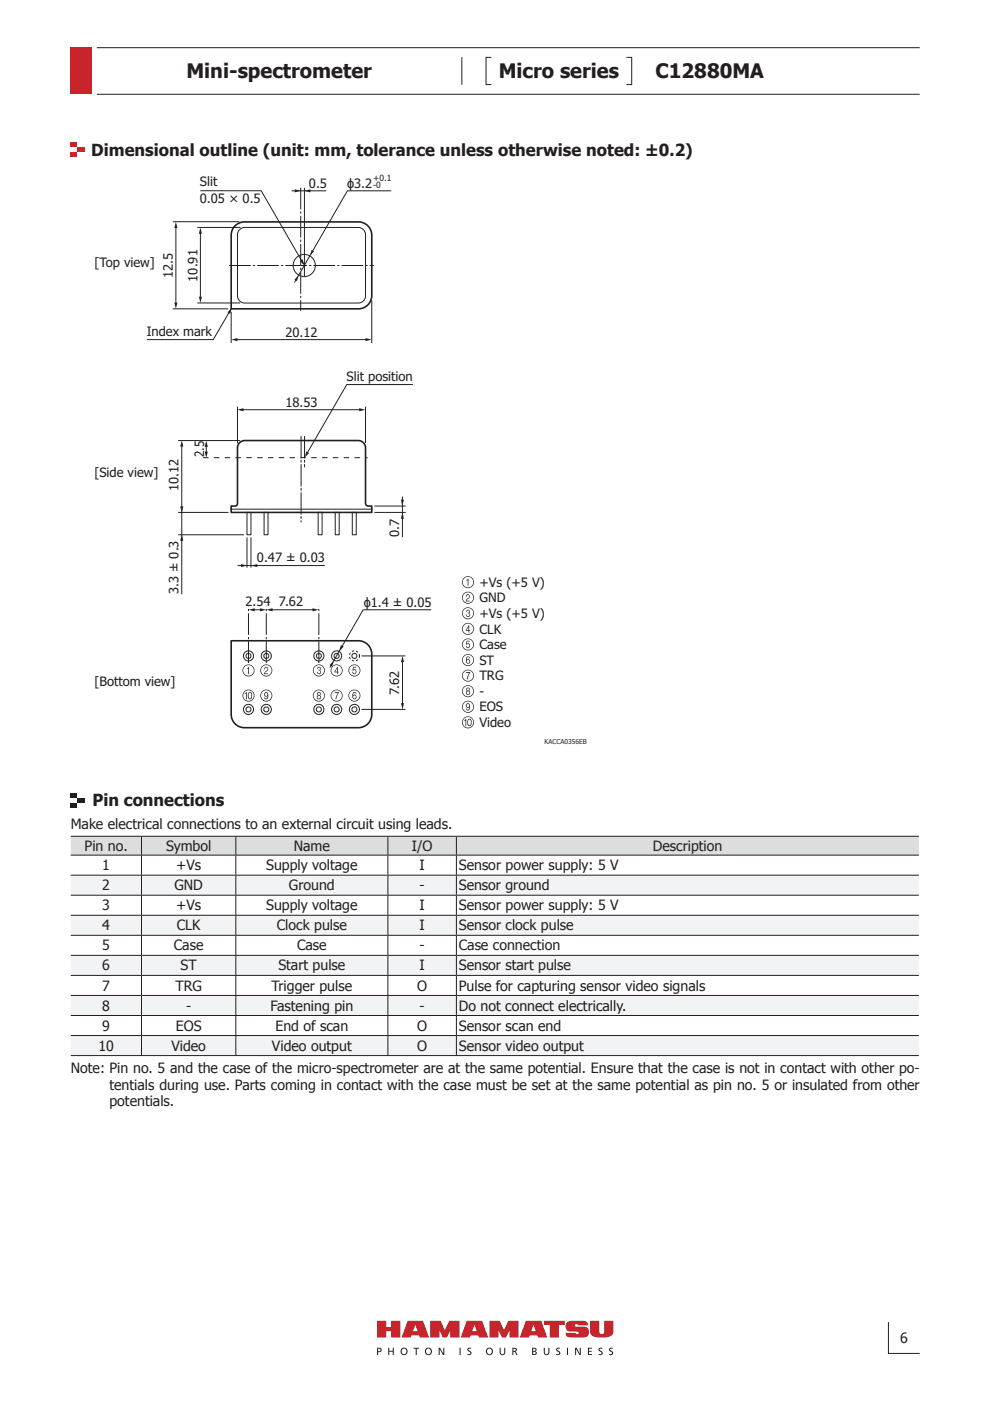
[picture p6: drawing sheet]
<svg xmlns="http://www.w3.org/2000/svg" width="210mm" height="297mm" viewBox="0 0 210 297" stroke-linecap="round" stroke-linejoin="round" font-family="sans-serif">
<g fill="#c8242b">
<path d="M79.9 280h2v1.4h1v-1.4h2v3.6h-2v-1.4h-1v1.4h-2z"/>
<path d="M115.3 280h4.4v.9h-1.2v2.7h-1.9v-2.7h-1.3z"/>
<path d="M91.2 280h2.2l.9 2 .9-2h2.2v3.6h-1.9v-1.5l-.7 1.5h-.9l-.7-1.5v1.5h-2z"/>
<path d="M103.8 280h2.1l1 2 .9-2h2.1v3.6h-1.9v-1.5l-.7 1.5h-.9l-.7-1.5v1.5h-1.9z"/>
<path d="M120.3 280.3l.8-.3h2.5a.92 .92 0 0 1 1.1 1h-2.1a.36 .36 0 0 0-.4-.3 .36 .36 0 0 0-.3 .3l.3 .3h1.2a1.19 1.19 0 0 1 1.5 1.2 1.19 1.19 0 0 1-1.6 1.1h-1.7a1.37 1.37 0 0 1-1.6-.7l-.1-.3h2.1l.4 .3 .3-.3-.1-.2-1.3-.1a1.16 1.16 0 0 1-1.3-.6 1.16 1.16 0 0 1 .3-1.4z"/>
<path d="M125.1 280h2v2.3a.53 .53 0 0 0 .5 .6 .53 .53 0 0 0 .5-.6v-2.3h2v2a1.33 1.33 0 0 1-1.5 1.5l-.5 .1a4.7 4.7 0 0 1-2.7-.6l-.3-.7z"/>
<path d="M86.4 280l-1.3 3.6h2l.2-.5h1.6l.1 .5h2l-1.3-3.6zM88.1 280.9l.4 1.3h-.9z"/>
<path d="M99 280l-1.3 3.6h1.9l.2-.5h1.6l.2 .5h1.9l-1.3-3.6zM100.6 280.9l.5 1.3h-1z"/>
<path d="M111.5 280l-1.3 3.6h1.9l.2-.5h1.6l.2 .5h1.9l-1.3-3.6zM113.1 280.9l.5 1.3h-1z"/>
</g>
<path d="M79.9 285.8h.7l.3 .4a.57 .57 0 0 1-.7 .5v.6h-.3zM80.2 285.9v.6l.4-.1v-.3zM82.3 285.8v1.5h.2v-.7h.8v.7h.2v-1.5h-.2v.6h-.8v-.6zM84.9 286.5a.79 .79 0 0 1 1.5 0 .79 .79 0 0 1-1.5 0zM85.1 286.6a.56 .56 0 0 0 1.1 0 .56 .56 0 0 0-1.1 0zM87.7 285.8v.1h.4v1.4h.3v-1.4h.4v-.1zM90 286.5a.8 .8 0 0 1 1.6 0 .8 .8 0 0 1-1.6 0zM90.3 286.6a.56 .56 0 0 0 1.1 0 .56 .56 0 0 0-1.1 0zM93 285.8v1.5h.2v-1.3l.7 1.3h.3v-1.5h-.2v1.2l-.7-1.2zM97.4 285.8v1.5h.3v-1.5zM99.1 285.9a.55 .55 0 0 0 .5 .8l.1 .3h-.6v.3a.54 .54 0 0 0 .8-.3 .54 .54 0 0 0-.5-.7v-.3h.5v-.2l-.3-.1zM103 286.5a.79 .79 0 0 1 1.5 0 .79 .79 0 0 1-1.5 0zM103.2 286.6a.56 .56 0 0 0 1.1 0 .56 .56 0 0 0-1.1 0zM105.9 285.8v.9a.6 .6 0 0 0 .6 .6 .6 .6 0 0 0 .6-.6v-.9h-.2v1.1l-.1 .2h-.5l-.1-1.3zM108.6 285.8a.7 .7 0 0 1 1 .4l-.3 .3 .4 .8h-.2l-.3-.5-.2-.2h-.2v.7h-.2zM108.8 285.9v.5l.5-.1-.1-.3zM112.8 285.8l.9 .1v.4l-.2 .2 .3 .4-.3 .4h-.7zM113 285.9v.5l.5-.1v-.3zM113 286.6v.5l.5-.1v-.3zM115.3 285.8v.9a.6 .6 0 0 0 .6 .6 .6 .6 0 0 0 .6-.6v-.9h-.2l-.1 1.1-.1 .2h-.4l-.2-1.3zM118 285.9a.55 .55 0 0 0 .5 .8v.3h-.6v.3a.54 .54 0 0 0 .9-.3 .54 .54 0 0 0-.6-.7v-.3h.5v-.2l-.3-.1zM120.2 285.8v1.5h.2v-1.5zM121.9 285.8v1.5h.3v-1.3l.7 1.3h.2v-1.5h-.2v1.2l-.7-1.2zM124.7 285.8v1.5h.8v-.2h-.6v-.5h.6v-.2h-.6v-.5h.6v-.1zM127 285.9a.55 .55 0 0 0 .5 .8v.3h-.6v.3a.54 .54 0 0 0 .9-.3 .54 .54 0 0 0-.6-.7v-.3h.5v-.2l-.3-.1zM129.2 285.9a.55 .55 0 0 0 .5 .8v.3h-.6v.3a.54 .54 0 0 0 .9-.3 .54 .54 0 0 0-.6-.7v-.3h.5v-.2l-.3-.1z" fill="#231f20"/>
<path d="M20.5 10.1h174.5M20.5 20h174.5" fill="none" stroke="#231f20" stroke-width=".21"/>
<path d="M15 10.1h4.6v9.9h-4.6z" fill="#c8242b"/>
<path d="M97.9 12.1v5.9M104.2 12.2h-1.2v5.7h1.2M132.8 12.2h1.1v5.7h-1.1M188.4 280.3v6.7h6.6" fill="none" stroke="#231f20" stroke-width=".21"/>
<path d="M15 31.2h1.5v1h-1.5z" fill="#fff"/>
<path d="M15 30.2h1.5v1h-1.5z" fill="#c8242b"/>
<path d="M16.5 30.2h1.5v1h-1.5z" fill="#fff"/>
<g fill="#c8242b">
<path d="M16.5 31.2h1.5v1h-1.5z"/>
<path d="M15 32.2h1.5v1h-1.5z"/>
</g>
<path d="M16.5 32.2h1.5v1h-1.5z" fill="#fff"/>
<path d="M49.6 48.1a2.82 2.82 0 0 1 2.2-1.1h24.2a2.82 2.82 0 0 1 2.8 2.9v12.8a2.82 2.82 0 0 1-2.8 2.8h-27v-15.6l.1-.7zM49 108l.1-.7a1 1 0 0 0 1.2-.4l.1-12a1.53 1.53 0 0 1 1.5-1.5h24.1a1.53 1.53 0 0 1 1.5 1.5v12a1.17 1.17 0 0 0 1.3 .4v.7M49 135.9h27a2.82 2.82 0 0 1 2.8 2.8v12.8a2.82 2.82 0 0 1-2.8 2.8h-24.2a2.82 2.82 0 0 1-2.8-2.8z" fill="none" stroke="#231f20" stroke-width=".34"/>
<g fill="none" stroke="#231f20" stroke-width=".21">
<path d="M51 48.5l.9-.3h24.1a1.53 1.53 0 0 1 1.5 1.6v12.9a1.53 1.53 0 0 1-1.5 1.6h-24.1a1.53 1.53 0 0 1-1.5-1.6v-12.9v-.5zM91.4 129.3h-14.4l-7.1 12.2"/>
<circle cx="64.5" cy="56.3" r="2.35"/>
<circle cx="71.4" cy="139.1" r=".54"/>
<circle cx="71.4" cy="139.1" r="1.07"/>
</g>
<path d="M48.6 56.3h30.7" fill="none" stroke="#231f20" stroke-width=".21" stroke-dasharray="4.6 .5 .5 .5" stroke-linecap="butt"/>
<g fill="#231f20">
<path d="M42.5 48.2l.3 1.3h-.6z"/>
<path d="M37.3 47l.3 1.3h-.6z"/>
<path d="M37 64.2h.6l-.3 1.3z"/>
<path d="M38.5 93.4l.4 1.3h-.7z"/>
<path d="M38.5 113.4l.4 1.3h-.7z"/>
<path d="M38.2 107.4h.7l-.4 1.3z"/>
<path d="M53.3 119.9l1.3-.3v.6z"/>
<path d="M52.7 129.3l1.3-.3v.6z"/>
<path d="M56.5 129.3l1.3-.3v.6z"/>
<path d="M51.1 119.6l1.3 .3-1.3 .3z"/>
<path d="M55.1 129l1.3 .3-1.3 .3z"/>
<path d="M66.3 129l1.3 .3-1.3 .3z"/>
<path d="M42.2 62.9h.6l-.3 1.3z"/>
<path d="M62.5 40.1l1.3 .4-1.3 .3z"/>
<path d="M77.5 71.7l1.3 .3-1.3 .3z"/>
<path d="M76.2 86.5l1.3 .4-1.3 .3z"/>
<path d="M85 105.9h.6l-.3 1.3z"/>
<path d="M85.3 108.7l.3 1.3h-.6z"/>
<path d="M85.3 139.1l.4 1.3h-.7z"/>
<path d="M85 149.1h.7l-.4 1.3z"/>
<path d="M63.6 55.3l.6-.3 .3 1.3z"/>
<path d="M64.5 40.5l1.3-.4v.7z"/>
<path d="M49 72l1.3-.3v.6z"/>
<path d="M50.3 86.9l1.3-.4v.7z"/>
</g>
<path d="M63.8 39.8v26.1" fill="none" stroke="#231f20" stroke-width=".21" stroke-dasharray="4.6 .5 .5 .5" stroke-linecap="butt"/>
<path d="M64.5 39.8v18.8M42.5 40.4h12.9l9 15.6M61.8 40.5h7.4" fill="none" stroke="#231f20" stroke-width=".21"/>
<g fill="#231f20">
<path d="M63.3 58.4l-.4 1.2-.5-.3z"/>
<path d="M66.1 53l.5 .3-.9 .9z"/>
</g>
<path d="M83 40.5h-9.3l-11.3 19.4M49 66.1v6.6M49.7 72h28.2M78.8 63.7v9" fill="none" stroke="#231f20" stroke-width=".21"/>
<path d="M49.2 65.3l-.4 1.3-.6-.4z" fill="#231f20"/>
<g fill="none" stroke="#231f20" stroke-width=".21">
<path d="M36.6 47h14.1M37.3 47.9v16.6M41.8 48.2h9.2M42.5 49v14.3M36.6 65.5h11.8M41.8 64.2h9.1M49 65.5l-3.8 6.5h-14M37.8 93.4h13.1M38.5 94.1v31.8M50.4 86.2v7.8M51 86.9h25.9M77.5 86.2v7.7"/>
<path d="M37.8 113.4h13.9M37.8 108.6h10.6M49 108h29.8M52.4 114v6.3M52.4 108.6h.8v4.8h-.8zM53.2 114v6.3M56 108.6h.8v4.8h-.8zM67.5 108.6h.8v4.8h-.8zM71.1 108.6h.8v4.8h-.8zM74.7 108.6h.8v4.8h-.8z"/>
</g>
<path d="M49 108v.6h29.8v-.6" fill="none" stroke="#231f20" stroke-width=".34"/>
<g fill="#231f20">
<path d="M43.7 93.4l.4 1.3h-.7z"/>
<path d="M43.4 95.8h.7l-.4 1.3z"/>
</g>
<g fill="none" stroke="#231f20" stroke-width=".21">
<path d="M43.7 94.1v2.3M50.4 119.9h18.4M79.5 107.3h6.5M79.5 108.6h6.5M85.3 105.3v8.5M53.6 129.3h1.9M57.1 129.3h9.4M76.6 139.1h9.4M76.6 150.4h9.4M85.3 140.1v9.4"/>
<circle cx="52.7" cy="139.1" r="1.07"/>
<circle cx="52.7" cy="139.1" r=".54"/>
<circle cx="56.5" cy="139.1" r=".54"/>
<circle cx="56.5" cy="139.1" r="1.07"/>
<circle cx="67.6" cy="139.1" r=".54"/>
<circle cx="67.6" cy="139.1" r="1.07"/>
<circle cx="75.1" cy="139.1" r=".54"/>
<circle cx="52.7" cy="150.4" r="1.07"/>
<circle cx="52.7" cy="150.4" r=".54"/>
<circle cx="56.5" cy="150.4" r=".54"/>
<circle cx="56.5" cy="150.4" r="1.07"/>
<circle cx="67.6" cy="150.4" r=".54"/>
<circle cx="67.6" cy="150.4" r="1.07"/>
<circle cx="71.4" cy="150.4" r=".54"/>
<circle cx="71.4" cy="150.4" r="1.07"/>
<circle cx="75.1" cy="150.4" r="1.07"/>
<circle cx="75.1" cy="150.4" r=".54"/>
</g>
<circle cx="75.1" cy="139.1" r="1.07" fill="none" stroke="#231f20" stroke-width=".21" stroke-dasharray=".3 .6"/>
<path d="M52.7 140.6v-12M56.5 140.6v-12M67.6 140.6v-12" fill="none" stroke="#231f20" stroke-width=".21" stroke-dasharray="4.6 .5 .5 .5" stroke-linecap="butt"/>
<g fill="#231f20">
<path d="M70.8 140.1l-.4 1.3-.5-.4z"/>
<path d="M72.3 136.8l.6 .3-1 1z"/>
</g>
<path d="M63.8 92.5v18.2M64.6 92.5v6.5" fill="none" stroke="#231f20" stroke-width=".21" stroke-dasharray="4.6 .5 .5 .5"/>
<path d="M43.1 97h34.8" fill="none" stroke="#231f20" stroke-width=".21" stroke-dasharray="1.1 1.1" stroke-linecap="butt"/>
<path d="M87.6 81.5h-14.1l-8.5 14.7" fill="none" stroke="#231f20" stroke-width=".21"/>
<g fill="#231f20">
<path d="M65 95.7l.5 .4-.9 .9z"/>
<path d="M98.1 123.4a1.15 1.15 0 0 0 2.3 0 1.15 1.15 0 0 0-2.3 0zM98 123.4a1.27 1.27 0 0 1 2.5 0 1.27 1.27 0 0 1-2.5 0zM98.9 123l.4-.3v1.5h-.1v-1.1z"/>
<path d="M98.1 126.7a1.15 1.15 0 0 0 2.3 0 1.15 1.15 0 0 0-2.3 0zM98 126.7a1.27 1.27 0 0 1 2.5 0 1.27 1.27 0 0 1-2.5 0zM99 126h.4l.2 .2a.72 .72 0 0 1-.6 .9l-.1 .3h.7v.1h-.8l.3-.6a.4 .4 0 0 0 .4-.4 .4 .4 0 0 0-.3-.4l-.4 .4z"/>
<path d="M98.1 130a1.15 1.15 0 0 0 2.3 0 1.15 1.15 0 0 0-2.3 0zM98 130a1.27 1.27 0 0 1 2.5 0 1.27 1.27 0 0 1-2.5 0zM99 129.3a.4 .4 0 0 1 .6 .1 .4 .4 0 0 1-.1 .5l-.1 .1h.1a.45 .45 0 0 1 .2 .5 .45 .45 0 0 1-.4 .3l-.3-.1-.2-.4h.1l.2 .3h.3l.1-.4-.3-.3 .3-.2-.3-.3-.4 .3z"/>
<path d="M98.1 133.3a1.15 1.15 0 0 0 2.3 0 1.15 1.15 0 0 0-2.3 0zM98 133.3a1.27 1.27 0 0 1 2.5 0 1.27 1.27 0 0 1-2.5 0zM99.3 132.9l-.4 .7h.4zM99.4 132.6l.1 1h.2v.1h-.2v.4h-.2v-.4h-.5z"/>
<path d="M98.1 136.6a1.15 1.15 0 0 0 2.3 0 1.15 1.15 0 0 0-2.3 0zM98 136.6a1.27 1.27 0 0 1 2.5 0 1.27 1.27 0 0 1-2.5 0zM98.9 135.9h.7v.1h-.5l-.1 .5a.41 .41 0 0 1 .6 .1 .54 .54 0 0 1-.4 .8l-.4-.2v-.2l.3 .2a.34 .34 0 0 0 .4-.1 .34 .34 0 0 0-.1-.5 .34 .34 0 0 0-.5 .1h-.1z"/>
<path d="M98.1 139.9a1.15 1.15 0 0 0 2.3 0 1.15 1.15 0 0 0-2.3 0zM98 139.9a1.27 1.27 0 0 1 2.5 0 1.27 1.27 0 0 1-2.5 0zM98.9 140.3a.35 .35 0 0 0 .7 0 .35 .35 0 0 0-.7 0zM99 139.3l.2-.1 .4 .2 .1 .2-.5-.3-.2 .1-.1 .5 .4-.2a.51 .51 0 0 1 .4 .5 .51 .51 0 0 1-.4 .5 .95 .95 0 0 1-.3-1.4z"/>
<path d="M98.1 143.2a1.15 1.15 0 0 0 2.3 0 1.15 1.15 0 0 0-2.3 0zM98 143.2a1.27 1.27 0 0 1 2.5 0 1.27 1.27 0 0 1-2.5 0zM98.8 142.5h.9l-.5 1.5h-.2v-.3l.5-1h-.7z"/>
<path d="M98.1 146.5a1.15 1.15 0 0 0 2.3 0 1.15 1.15 0 0 0-2.3 0zM98 146.5a1.27 1.27 0 0 1 2.5 0 1.27 1.27 0 0 1-2.5 0zM98.9 146.9a.35 .35 0 0 0 .7 0 .35 .35 0 0 0-.7 0zM99.1 146v.3l.3 .1v-.4zM99 145.8l.5 .1 .1 .3-.2 .3 .2 .1a.46 .46 0 0 1 .1 .4 .46 .46 0 0 1-.5 .3 .47 .47 0 0 1-.4-.2 .47 .47 0 0 1 .1-.6h.1a.38 .38 0 0 1 0-.7z"/>
<path d="M98.1 149.8a1.15 1.15 0 0 0 2.3 0 1.15 1.15 0 0 0-2.3 0zM98 149.9a1.27 1.27 0 0 1 2.5 0 1.27 1.27 0 0 1-2.5 0zM98.9 149.6a.32 .32 0 0 0 .6 0 .32 .32 0 0 0-.6 0zM99 149.1h.2a.88 .88 0 0 1 0 1.5l-.4-.1v-.3l.4 .3 .2-.1 .1-.5-.3 .2a.53 .53 0 0 1-.4-.4 .53 .53 0 0 1 .2-.6z"/>
<path d="M98.1 153.1a1.15 1.15 0 0 0 2.3 0 1.15 1.15 0 0 0-2.3 0zM98 153.2a1.27 1.27 0 0 1 2.5 0 1.27 1.27 0 0 1-2.5 0zM98.4 152.7l.5-.3v1.5h-.2v-1.1zM99.4 152.6l-.2 .8 .3 .4 .3-.2v-.6l-.1-.4zM99.3 152.5l.2-.1a.88 .88 0 0 1 0 1.5h-.2l-.2-.5z"/>
<path d="M51.6 142.1a1.13 1.13 0 0 0 2.2 0 1.13 1.13 0 0 0-2.2 0zM51.4 142.1a1.3 1.3 0 0 1 2.6 0 1.3 1.3 0 0 1-2.6 0zM52.3 141.7l.5-.3v1.5h-.2v-1.1z"/>
<path d="M55.3 142.1a1.15 1.15 0 0 0 2.3 0 1.15 1.15 0 0 0-2.3 0zM55.2 142.1a1.27 1.27 0 0 1 2.5 0 1.27 1.27 0 0 1-2.5 0zM56.2 141.4h.4l.2 .2a.72 .72 0 0 1-.5 .9l-.1 .3h.6v.1h-.8l.3-.6a.4 .4 0 0 0 .4-.3 .4 .4 0 0 0-.3-.5l-.4 .4z"/>
<path d="M66.5 142.1a1.13 1.13 0 0 0 2.2 0 1.13 1.13 0 0 0-2.2 0zM66.3 142.1a1.3 1.3 0 0 1 2.6 0 1.3 1.3 0 0 1-2.6 0zM67.4 141.4a.4 .4 0 0 1 .5 .1 .4 .4 0 0 1 0 .5l-.1 .1 .1 .1a.45 .45 0 0 1 .1 .4 .45 .45 0 0 1-.3 .3l-.3-.1-.2-.4h.1l.2 .4h.3l.1-.5-.4-.3 .4-.2-.3-.3-.4 .3z"/>
<path d="M70.2 142.1a1.15 1.15 0 0 0 2.3 0 1.15 1.15 0 0 0-2.3 0zM70.1 142.1a1.27 1.27 0 0 1 2.5 0 1.27 1.27 0 0 1-2.5 0zM71.5 141.7l-.4 .7h.4zM71.5 141.4l.1 1h.2v.2h-.2v.3h-.1v-.3h-.6z"/>
<path d="M74 142.1a1.15 1.15 0 0 0 2.3 0 1.15 1.15 0 0 0-2.3 0zM73.9 142.1a1.27 1.27 0 0 1 2.5 0 1.27 1.27 0 0 1-2.5 0zM74.9 141.4h.6v.1h-.5l-.1 .5a.41 .41 0 0 1 .6 .1 .54 .54 0 0 1-.4 .8l-.3-.2-.1-.2 .3 .2a.34 .34 0 0 0 .4-.1 .34 .34 0 0 0-.1-.5 .34 .34 0 0 0-.4 .1h-.2z"/>
<path d="M74 147.5a1.15 1.15 0 0 0 2.3 0 1.15 1.15 0 0 0-2.3 0zM73.9 147.5a1.27 1.27 0 0 1 2.5 0 1.27 1.27 0 0 1-2.5 0zM74.8 147.8a.35 .35 0 0 0 .7 0 .35 .35 0 0 0-.7 0zM74.9 146.8l.3-.1 .3 .2 .1 .2-.4-.2-.2 .1-.1 .4 .3-.1a.51 .51 0 0 1 .4 .5 .51 .51 0 0 1-.4 .5 .95 .95 0 0 1-.3-1.5z"/>
<path d="M70.2 147.5a1.15 1.15 0 0 0 2.3 0 1.15 1.15 0 0 0-2.3 0zM70.1 147.5a1.27 1.27 0 0 1 2.5 0 1.27 1.27 0 0 1-2.5 0zM71 146.7h.8l-.5 1.6h-.2l.1-.4 .5-1h-.7z"/>
<path d="M66.5 147.5a1.13 1.13 0 0 0 2.2 0 1.13 1.13 0 0 0-2.2 0zM66.3 147.5a1.3 1.3 0 0 1 2.6 0 1.3 1.3 0 0 1-2.6 0zM67.3 147.8a.31 .31 0 0 0 .6 0 .31 .31 0 0 0-.6 0zM67.5 146.9l-.1 .4h.4v-.4zM67.4 146.8h.5l.1 .3-.2 .3 .1 .1a.46 .46 0 0 1 .1 .5 .46 .46 0 0 1-.4 .3 .47 .47 0 0 1-.4-.3 .47 .47 0 0 1 .1-.5l.1-.1a.38 .38 0 0 1 0-.6z"/>
<path d="M55.3 147.5a1.15 1.15 0 0 0 2.3 0 1.15 1.15 0 0 0-2.3 0zM55.2 147.5a1.27 1.27 0 0 1 2.5 0 1.27 1.27 0 0 1-2.5 0zM56.1 147.3a.35 .35 0 0 0 .7 0 .35 .35 0 0 0-.7 0zM56.2 146.8l.2-.1a.88 .88 0 0 1 0 1.6l-.3-.2-.1-.3 .4 .3 .2-.1 .1-.5-.3 .2a.53 .53 0 0 1-.4-.4 .53 .53 0 0 1 .2-.5z"/>
<path d="M51.6 147.5a1.13 1.13 0 0 0 2.2 0 1.13 1.13 0 0 0-2.2 0zM51.4 147.5a1.3 1.3 0 0 1 2.6 0 1.3 1.3 0 0 1-2.6 0zM51.9 147l.4-.3v1.6h-.1v-1.2zM52.8 146.9l-.1 .8 .3 .4 .3-.2v-.6l-.1-.4zM52.7 146.8l.3-.1a.88 .88 0 0 1 0 1.6l-.2-.1-.3-.5z"/>
</g>
<path d="M15 169.2h1.5v1h-1.5z" fill="#fff"/>
<path d="M15 168.2h1.5v1h-1.5z" fill="#231f20"/>
<path d="M16.5 168.2h1.5v1h-1.5z" fill="#fff"/>
<g fill="#231f20">
<path d="M16.5 169.2h1.5v1h-1.5z"/>
<path d="M15 170.2h1.5v1h-1.5z"/>
</g>
<path d="M16.5 170.2h1.5v1h-1.5z" fill="#fff"/>
<path d="M15 177.3h15v4h-15zM30 177.3h20v4h-20zM50 177.3h32.2v4h-32.2zM82.2 177.3h14.6v4h-14.6zM96.8 177.3h98v4h-98z" fill="#dcdddf"/>
<g fill="#f2f3f4">
<path d="M15 185.6h15v4.2h-15zM30 185.6h20v4.2h-20zM50 185.6h32.2v4.2h-32.2zM82.2 185.6h14.6v4.2h-14.6zM96.8 185.6h98v4.2h-98zM15 194.1h15v4.2h-15zM30 194.1h20v4.2h-20zM50 194.1h32.2v4.2h-32.2zM82.2 194.1h14.6v4.2h-14.6zM96.8 194.1h98v4.2h-98z"/>
<path d="M15 202.6h15v4.2h-15zM30 202.6h20v4.2h-20zM50 202.6h32.2v4.2h-32.2zM82.2 202.6h14.6v4.2h-14.6zM96.8 202.6h98v4.2h-98zM15 219.6h15v4.2h-15zM30 219.6h20v4.2h-20zM50 219.6h32.2v4.2h-32.2zM82.2 219.6h14.6v4.2h-14.6zM96.8 219.6h98v4.2h-98z"/>
<path d="M15 211.1h15v4.2h-15zM30 211.1h20v4.2h-20zM50 211.1h32.2v4.2h-32.2zM82.2 211.1h14.6v4.2h-14.6zM96.8 211.1h98v4.2h-98z"/>
</g>
<g fill="none" stroke="#231f20" stroke-width=".21">
<path d="M15 177.3h179.8M30 177.4v3.8M50 177.4v3.8M82.2 177.4v3.8M96.8 177.4v3.8M15 181.3h179.8M15 185.6h179.8M15 189.8h179.8M15 194.1h179.8M15 198.3h179.8M30 181.4v4.1M30 185.6v4.1"/>
<path d="M30 189.9v4.1M30 194.1v4.1M30 198.4v4.1M50 181.4v4.1M50 185.6v4.1M50 189.9v4.1M50 194.1v4.1M50 198.4v4.1M82.2 181.4v4.1M82.2 185.6v4.1M82.2 189.9v4.1M82.2 194.1v4.1"/>
<path d="M82.2 198.4v4.1M96.8 181.4v4.1M96.8 185.6v4.1M96.8 189.9v4.1M96.8 194.1v4.1M96.8 198.4v4.1M15 202.6h179.8M15 206.8h179.8M15 211.1h179.8M15 215.3h179.8M15 219.6h179.8M30 202.6v4.1"/>
<path d="M30 206.9v4.1M30 211.1v4.1M30 215.4v4.1M30 219.6v4.1M50 202.6v4.1M50 206.9v4.1M50 211.1v4.1M50 215.4v4.1M50 219.6v4.1M82.2 202.6v4.1M82.2 206.9v4.1M82.2 211.1v4.1"/>
<path d="M82.2 215.4v4.1M82.2 219.6v4.1M96.8 202.6v4.1M96.8 206.9v4.1M96.8 211.1v4.1M96.8 215.4v4.1M96.8 219.6v4.1M15 223.8h179.8"/>
</g>
<g font-size="4.2" fill="#231f20">
<text x="39.5" y="16.6">Mini-spectrometer</text>
<text x="105.8" y="16.6">Micro series</text>
<text x="139" y="16.6">C12880MA</text>
</g>
<g font-size="3.5" fill="#231f20">
<text x="19.3" y="33.1">Dimensional outline (unit: mm, tolerance unless otherwise noted: ±0.2)</text>
<text x="19.6" y="171">Pin connections</text>
</g>
<g font-size="3" fill="#231f20">
<text x="15" y="175.8">Make electrical connections to an external circuit using leads.</text>
<text x="17.9" y="180.4">Pin no.</text>
<text x="21.7" y="184.5">1</text>
<text x="35.2" y="180.4">Symbol</text>
<text x="37.3" y="184.5">+Vs</text>
<text x="56.4" y="184.5">Supply voltage</text>
<text x="62.3" y="180.4">Name</text>
<text x="87.3" y="180.4">I/O</text>
<text x="88.9" y="184.5">I</text>
<text x="97.3" y="184.5">Sensor power supply: 5 V</text>
<text x="138.4" y="180.4">Description</text>
<text x="21.7" y="188.8">2</text>
<text x="37" y="188.8">GND</text>
<text x="61.3" y="188.8">Ground</text>
<text x="89" y="188.8">-</text>
<text x="97.3" y="188.8">Sensor ground</text>
<text x="21.7" y="193">3</text>
<text x="21.7" y="197.3">4</text>
<text x="37.3" y="193">+Vs</text>
<text x="37.5" y="197.3">CLK</text>
<text x="56.4" y="193">Supply voltage</text>
<text x="58.7" y="197.3">Clock pulse</text>
<text x="88.9" y="193">I</text>
<text x="89" y="197.3">I</text>
<text x="97.3" y="193">Sensor power supply: 5 V</text>
<text x="97.3" y="197.3">Sensor clock pulse</text>
<text x="21.7" y="201.5">5</text>
<text x="36.9" y="201.5">Case</text>
<text x="63" y="201.5">Case</text>
<text x="89" y="201.5">-</text>
<text x="97.3" y="201.5">Case connection</text>
<text x="21.7" y="205.8">6</text>
<text x="38.3" y="205.8">ST</text>
<text x="59" y="205.8">Start pulse</text>
<text x="88.9" y="205.8">I</text>
<text x="97.3" y="205.8">Sensor start pulse</text>
<text x="21.7" y="210">7</text>
<text x="21.7" y="214.3">8</text>
<text x="37.2" y="210">TRG</text>
<text x="39.5" y="214.3">-</text>
<text x="57.3" y="214.3">Fastening pin</text>
<text x="57.6" y="210">Trigger pulse</text>
<text x="88.4" y="210">O</text>
<text x="89" y="214.3">-</text>
<text x="97.3" y="214.3">Do not connect electrically.</text>
<text x="97.3" y="210">Pulse for capturing sensor video signals</text>
<text x="21.7" y="218.5">9</text>
<text x="37.3" y="218.5">EOS</text>
<text x="58.4" y="218.5">End of scan</text>
<text x="88.4" y="218.5">O</text>
<text x="97.3" y="218.5">Sensor scan end</text>
<text x="15" y="227.5">Note: Pin no. 5 and the case of the micro-spectrometer are at the same potential. Ensure that the case is not in contact with other po-</text>
<text x="20.9" y="222.8">10</text>
<text x="36.3" y="222.8">Video</text>
<text x="57.7" y="222.8">Video output</text>
<text x="88.5" y="222.8">O</text>
<text x="97.3" y="222.8">Sensor video output</text>
<text x="23.2" y="231">tentials during use. Parts coming in contact with the case must be set at the same potential as pin no. 5 or insulated from other</text>
<text x="23.2" y="234.5">potentials.</text>
<text x="190.8" y="284.8">6</text>
</g>
<g font-size="2.8" fill="#231f20">
<text x="42.4" y="39.5">Slit</text>
<text x="65.5" y="39.9">0.5</text>
<text x="73.6" y="39.8">ϕ3.2</text>
<text x="42.4" y="43.1">0.05 × 0.5</text>
<text x="20" y="56.6">[Top view]</text>
<text x="36.6" y="59" transform="rotate(-90 36.6 59)">12.5</text>
<text x="41.8" y="59.7" transform="rotate(-90 41.8 59.7)">10.91</text>
<text x="31.1" y="71.3">Index mark</text>
<text x="60.5" y="71.4">20.12</text>
<text x="73.5" y="80.8">Slit position</text>
<text x="60.5" y="86.2">18.53</text>
<text x="20" y="101.1">[Side view]</text>
<text x="43.3" y="96.9" transform="rotate(-90 43.3 96.9)">2.5</text>
<text x="37.9" y="104.1" transform="rotate(-90 37.9 104.1)">10.12</text>
<text x="84.7" y="113.9" transform="rotate(-90 84.7 113.9)">0.7</text>
<text x="54.5" y="119.2">0.47 ± 0.03</text>
<text x="37.9" y="126" transform="rotate(-90 37.9 126)">3.3 ± 0.3</text>
<text x="101.6" y="124.4">+Vs (+5 V)</text>
<text x="52" y="128.6">2.54 7.62</text>
<text x="77.1" y="128.6">ϕ1.4 ± 0.05</text>
<text x="101.6" y="127.7">GND</text>
<text x="101.6" y="131">+Vs (+5 V)</text>
<text x="101.6" y="134.3">CLK</text>
<text x="101.6" y="137.6">Case</text>
<text x="101.6" y="140.9">ST</text>
<text x="20" y="145.5">[Bottom view]</text>
<text x="84.6" y="147.3" transform="rotate(-90 84.6 147.3)">7.62</text>
<text x="101.6" y="144.2">TRG</text>
<text x="101.6" y="147.5">-</text>
<text x="101.6" y="150.8">EOS</text>
<text x="101.6" y="154.1">Video</text>
</g>
<g font-size="1.8" fill="#231f20">
<text x="79.1" y="38.3">+0.1</text>
<text x="79.1" y="39.9">-0</text>
</g>
<text font-size="1.4" fill="#231f20" x="115.5" y="157.8">KACCA0356EB</text>
</svg>
